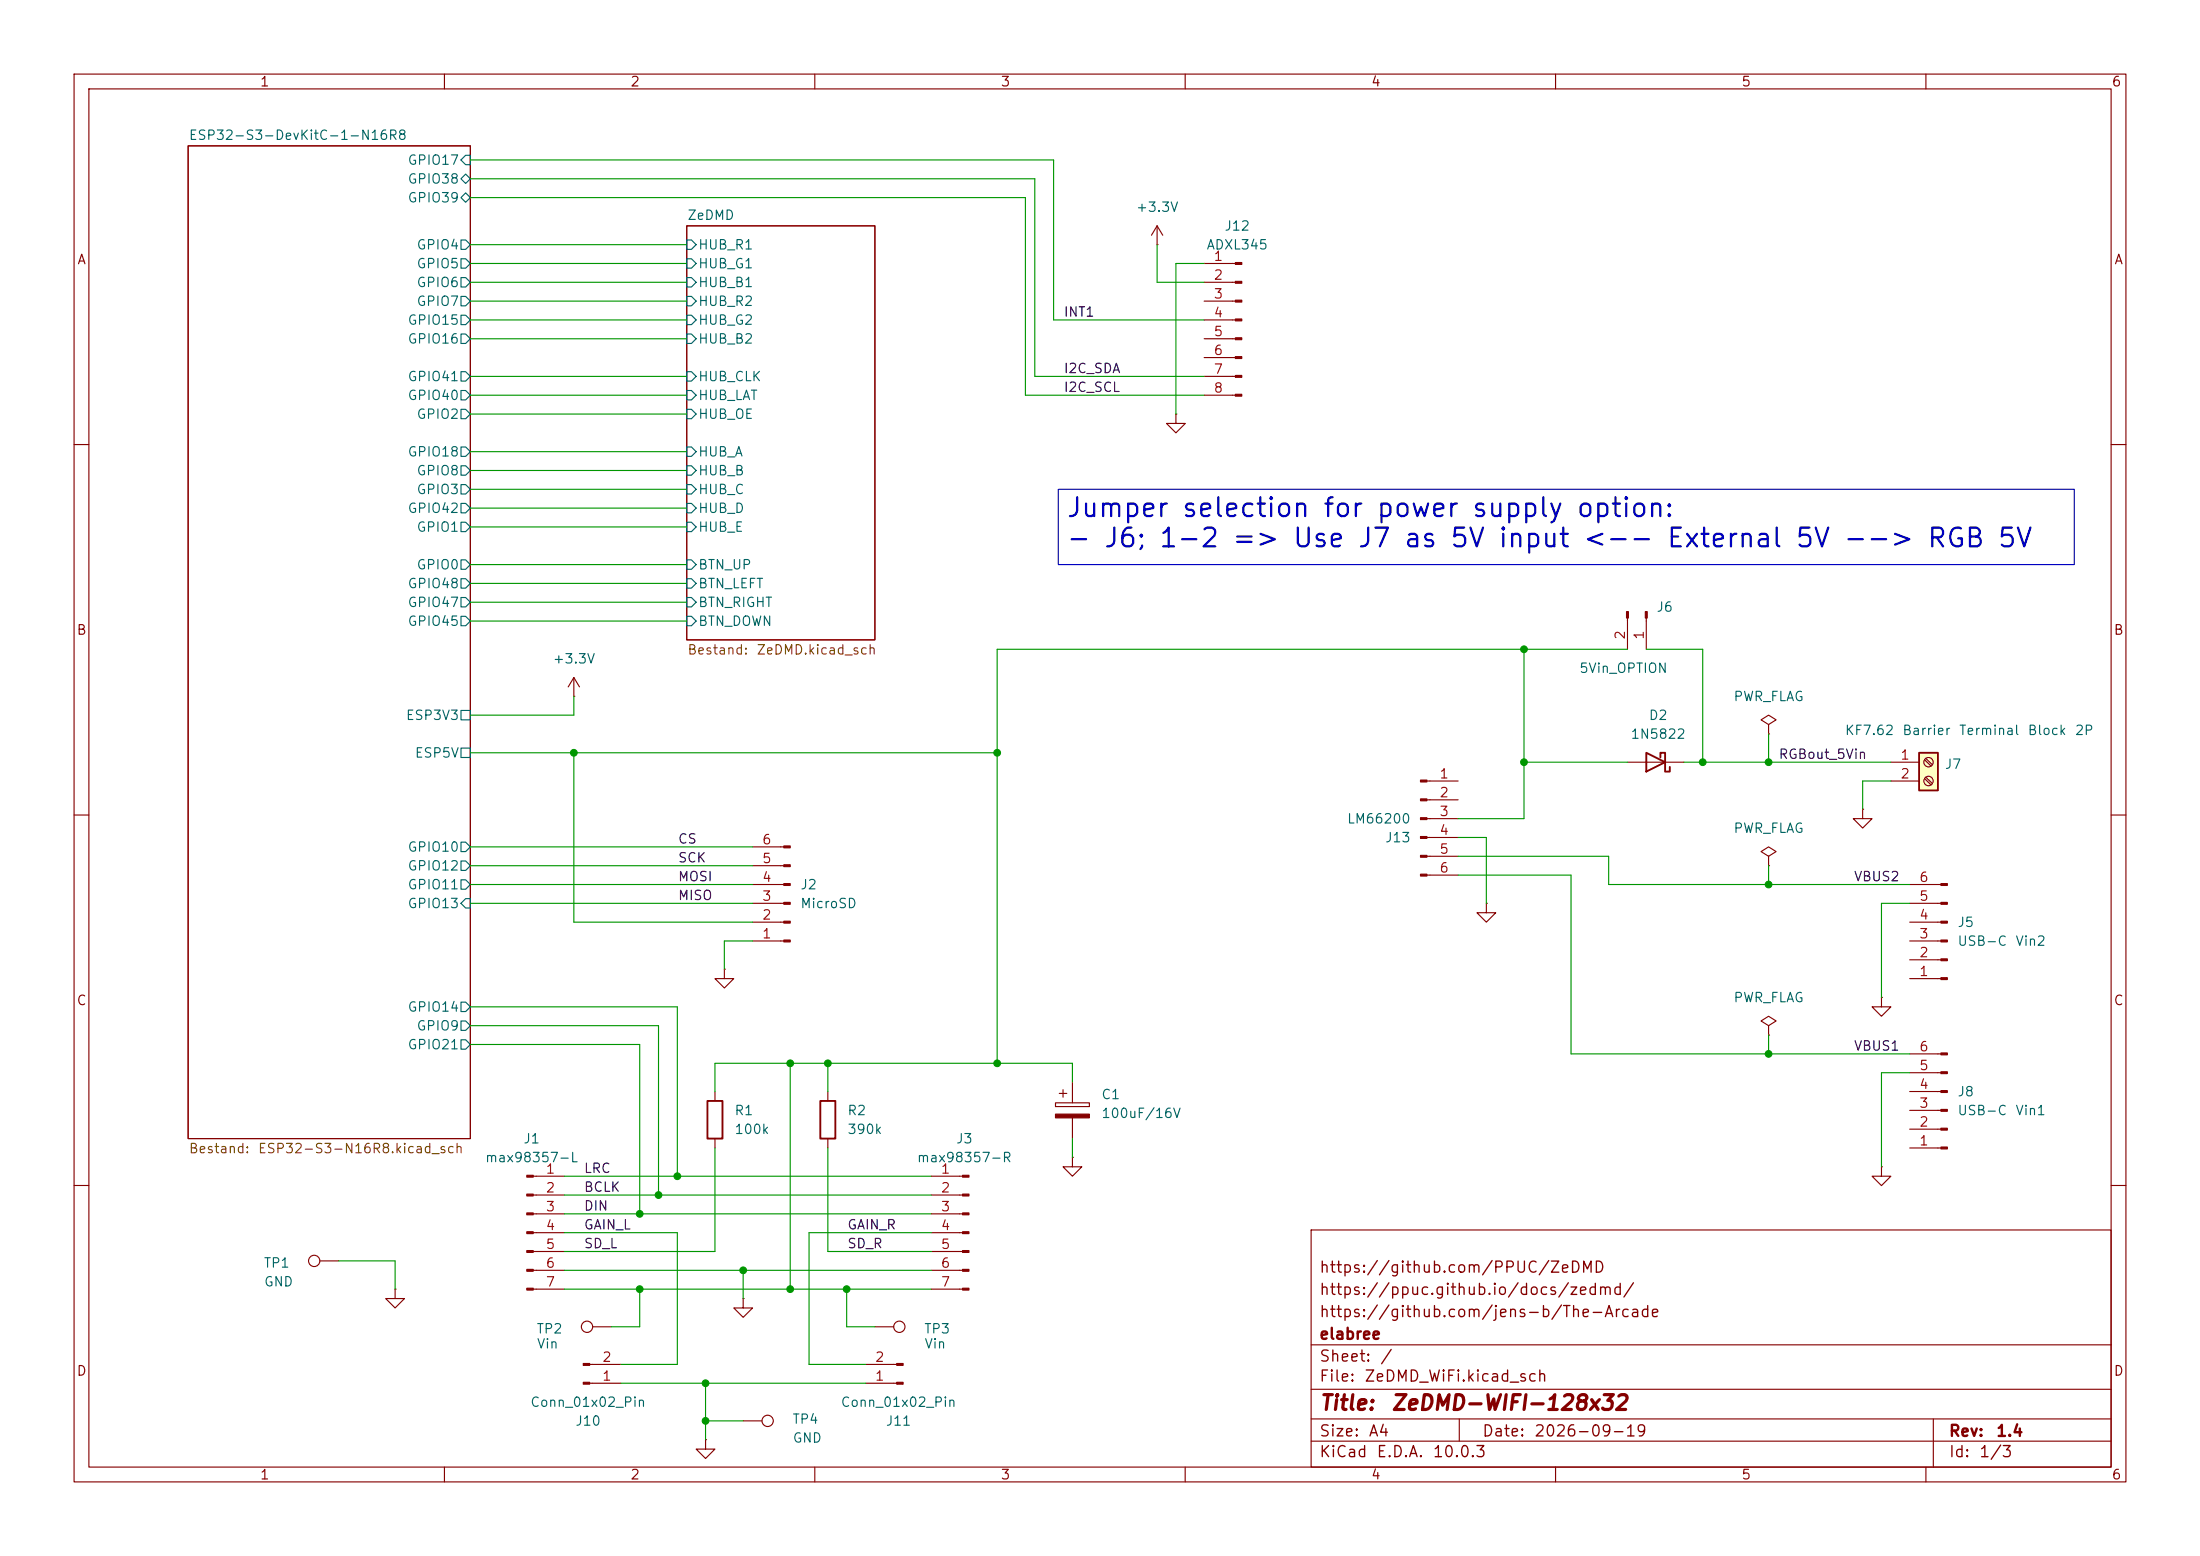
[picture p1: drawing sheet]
<svg xmlns="http://www.w3.org/2000/svg" width="297mm" height="210mm" viewBox="0 0 297 210" stroke-linecap="round" stroke-linejoin="round" font-family="sans-serif">
<g fill="none" stroke="#840000" stroke-width=".15">
<path d="M10 10h277v190h-277zM12 12h273v186h-273zM25.4 19.7h38.1v134h-38.1zM60 10v2M110 10v2M160 10v2M210 10v2M260 10v2M92.7 30.5h25.4v55.9h-25.4zM10 60h2M285 60h2M10 110h2"/>
<path d="M285 110h2M254 134.6v1.3h1.3l-1.3 1.3-1.3-1.3h1.3M254 134.6h.1M142.5 148.8h4.6v.6h-4.6zM143 147.6h1M143.5 147.1v1M144.8 156.2v1.3h1.2l-1.2 1.3-1.3-1.3h1.3M144.8 156.2h.1M144.8 146.1v2.7M144.8 150.9v2.8M10 160h2M177 166h108v32h-108z"/>
<path d="M285 160h2M60 198v2M110 198v2M160 198v2M177 194.5h108M177 191.5h108M177 187.5h108M177 181.5h108M197 191.5v3M210 198v2M260 198v2M261 191.5v6.5"/>
</g>
<g fill="none" stroke="#006464" stroke-width=".15">
<path d="M62.2 32.4h.7l.6 .6-.6 .7h-.7zM62.2 34.9h.7l.6 .7-.6 .6h-.7zM62.2 37.5h.7l.6 .6-.6 .6h-.7zM62.2 24.1l.7-.6 .6 .6-.6 .7zM62.2 26.7l.7-.7 .6 .7-.6 .6zM62.2 21.6l.7-.6h.6v1.2h-.6zM92.7 37.5h.6l.7 .6-.7 .6h-.6zM92.7 34.9h.6l.7 .7-.7 .6h-.6zM92.7 32.4h.6l.7 .6-.7 .7h-.6zM62.2 55.2h.7l.6 .7-.6 .6h-.7zM62.2 40h.7l.6 .6-.6 .7h-.7zM62.2 42.5h.7l.6 .7-.6 .6h-.7z"/>
<path d="M62.2 45.1h.7l.6 .6-.6 .7h-.7zM62.2 52.7h.7l.6 .6-.6 .7h-.7zM62.2 50.2h.7l.6 .6-.6 .6h-.7zM92.7 45.1h.6l.7 .6-.7 .7h-.6zM92.7 50.2h.6l.7 .6-.7 .6h-.6zM92.7 42.5h.6l.7 .7-.7 .6h-.6zM92.7 52.7h.6l.7 .6-.7 .7h-.6zM92.7 55.2h.6l.7 .7-.7 .6h-.6zM92.7 40h.6l.7 .6-.7 .7h-.6zM62.2 75.6h.7l.6 .6-.6 .6h-.7zM62.2 70.5h.7l.6 .6-.6 .7h-.7zM62.2 65.4h.7l.6 .6-.6 .7h-.7z"/>
<path d="M62.2 62.9h.7l.6 .6-.6 .6h-.7zM62.2 60.3h.7l.6 .7-.6 .6h-.7zM62.2 67.9h.7l.6 .7-.6 .6h-.7zM62.2 78.1h.7l.6 .6-.6 .7h-.7zM92.7 78.1h.6l.7 .6-.7 .7h-.6zM92.7 75.6h.6l.7 .6-.7 .6h-.6zM92.7 60.3h.6l.7 .7-.7 .6h-.6zM92.7 62.9h.6l.7 .6-.7 .6h-.6zM92.7 65.4h.6l.7 .6-.7 .7h-.6zM92.7 67.9h.6l.7 .7-.7 .6h-.6zM92.7 70.5h.6l.7 .6-.7 .7h-.6zM62.2 83.2h.7l.6 .6-.6 .7h-.7z"/>
<path d="M62.2 80.6h.7l.6 .7-.6 .6h-.7zM62.2 95.9h1.3v1.3h-1.3zM92.7 83.2h.6l.7 .6-.7 .7h-.6zM92.7 80.6h.6l.7 .7-.7 .6h-.6zM62.2 101h1.3v1.2h-1.3zM62.2 113.7h.7l.6 .6-.6 .6h-.7zM62.2 118.7h.7l.6 .7-.6 .6h-.7zM62.2 116.2h.7l.6 .6-.6 .7h-.7zM62.2 137.8h.7l.6 .6-.6 .7h-.7zM62.2 135.3h.7l.6 .6-.6 .6h-.7zM62.9 121.3h.6v1.3h-.6l-.7-.7zM62.2 140.3h.7l.6 .7-.6 .6h-.7z"/>
</g>
<path d="M142.5 150.4h4.6v.5h-4.6z" fill="#840000" stroke="#840000" stroke-width=".15"/>
<path d="M259.1 101.6h2.5v5.1h-2.5z" fill="#ffffc2"/>
<path d="M222.2 101.6l2.6 1.3-2.6 1.2zM224.2 102.2v-.6h.6v2.5h.6v-.6M259.1 101.6h2.5v5.1h-2.5zM95.5 148.6h2v5.1h-2zM110.7 148.6h2.1v5.1h-2.1z" fill="none" stroke="#840000" stroke-width=".25"/>
<g fill="none" stroke="#840000" stroke-width=".15">
<path d="M156.2 33h.1M156.2 30.5l-.8 1.3M156.2 30.5l.8 1.3M156.2 30.5v2.5M162.6 35.6h4.2M162.6 38.1h4.2M158.7 55.9v1.3h1.3l-1.3 1.2-1.2-1.2h1.2M158.7 55.9h.1M162.6 40.6h4.2M162.6 43.2h4.2M162.6 45.7h4.2M162.6 48.3h4.2"/>
<path d="M162.6 50.8h4.2M162.6 53.3h4.2M77.5 94h.1M77.5 91.4l-.8 1.3M77.5 91.4l.7 1.3M77.5 91.4v2.6M219.7 83.4v4.2M222.2 83.4v4.2M238.8 97.8l1-.6-1-.7-1.1 .7 1.1 .6v1.3M238.8 99.1h.1M101.6 119.4h4.2M101.6 116.8h4.2"/>
<path d="M101.6 114.3h4.2M192.6 105.4h4.2M192.6 108h4.2M192.6 110.5h4.2M192.6 113h4.2M192.6 115.6h4.2M192.6 118.1h4.2M219.7 102.9h7.6M238.8 115.6l1-.7-1-.6-1.1 .6 1.1 .7v1.2M238.8 116.8h.1M251.5 109.2v1.3h1.2l-1.2 1.3-1.3-1.3h1.3M251.5 109.2h.1"/>
<path d="M255.3 102.9h3.8M255.3 105.4h3.8M257.8 119.4h4.2M259.8 102.5l.9 .9M259.8 105.1l.9 .8M260 102.4l.9 .8M260 104.9l.9 .8M97.8 130.8v1.3h1.3l-1.3 1.3-1.3-1.3h1.3M97.8 130.8h.1M101.6 127h4.2M101.6 124.5h4.2M101.6 121.9h4.2"/>
<path d="M200.7 121.9v1.3h1.2l-1.2 1.3-1.3-1.3h1.3M200.7 121.9h.1M238.8 138.4l1-.6-1-.6-1.1 .6 1.1 .6v1.3M238.8 139.7h.1M257.8 127h4.2M257.8 124.5h4.2M257.8 121.9h4.2M257.8 132.1h4.2M257.8 129.5h4.2M72 158.8h4.2M96.5 147.3v1.3M96.5 153.7v1.2"/>
<path d="M111.8 147.3v1.3M111.8 153.7v1.2M125.7 158.8h4.2M254 157.5v1.3h1.3l-1.3 1.2-1.3-1.2h1.3M254 157.5h.1M257.8 154.9h4.2M257.8 152.4h4.2M257.8 149.9h4.2M257.8 147.3h4.2M257.8 144.8h4.2M257.8 142.2h4.2M43.2 170.2h2.5"/>
<path d="M53.3 174v1.3h1.3l-1.3 1.2-1.2-1.2h1.2M53.3 174h.1M72 161.3h4.2M72 163.8h4.2M72 166.4h4.2M72 168.9h4.2M72 171.5h4.2M72 174h4.2M80 179.1h2.5M100.3 175.3v1.2h1.3l-1.3 1.3-1.2-1.3h1.2M100.3 175.3h.1M118.1 179.1h2.5"/>
<path d="M125.7 161.3h4.2M125.7 163.8h4.2M125.7 166.4h4.2M125.7 168.9h4.2M125.7 171.5h4.2M125.7 174h4.2M79.6 186.7h4.2M79.6 184.2h4.2M95.2 194.3v1.3h1.3l-1.3 1.3-1.2-1.3h1.2M95.2 194.3h.1M100.3 191.8h2.6M116.8 186.7h4.3"/>
<path d="M116.8 184.2h4.3"/>
<circle cx="260.3" cy="102.9" r=".63"/>
<circle cx="260.3" cy="105.4" r=".63"/>
<circle cx="42.4" cy="170.2" r=".76"/>
<circle cx="79.2" cy="179.1" r=".76"/>
<circle cx="121.4" cy="179.1" r=".76"/>
<circle cx="103.6" cy="191.8" r=".76"/>
</g>
<g fill="#840000" stroke="#840000" stroke-width=".15">
<path d="M129.9 158.6h.9v.3h-.9z"/>
<path d="M129.9 161.2h.9v.2h-.9z"/>
<path d="M129.9 163.7h.9v.3h-.9z"/>
<path d="M129.9 166.2h.9v.3h-.9z"/>
<path d="M129.9 168.8h.9v.2h-.9z"/>
<path d="M129.9 171.3h.9v.3h-.9z"/>
<path d="M129.9 173.9h.9v.2h-.9z"/>
<path d="M191.8 105.3h.8v.2h-.8z"/>
<path d="M191.8 107.8h.8v.3h-.8z"/>
<path d="M191.8 110.4h.8v.2h-.8z"/>
<path d="M191.8 112.9h.8v.3h-.8z"/>
<path d="M191.8 115.4h.8v.3h-.8z"/>
<path d="M191.8 118h.8v.2h-.8z"/>
<path d="M166.8 35.4h.8v.3h-.8z"/>
<path d="M166.8 38h.8v.2h-.8z"/>
<path d="M166.8 40.5h.8v.3h-.8z"/>
<path d="M166.8 43.1h.8v.2h-.8z"/>
<path d="M166.8 45.6h.8v.2h-.8z"/>
<path d="M166.8 48.1h.8v.3h-.8z"/>
<path d="M166.8 50.7h.8v.2h-.8z"/>
<path d="M166.8 53.2h.8v.3h-.8z"/>
<path d="M222.1 82.6h.3v.8h-.3z"/>
<path d="M219.6 82.6h.2v.8h-.2z"/>
<path d="M78.7 186.6h.9v.2h-.9z"/>
<path d="M78.7 184h.9v.3h-.9z"/>
<path d="M71.1 158.6h.9v.3h-.9z"/>
<path d="M71.1 161.2h.9v.2h-.9z"/>
<path d="M71.1 163.7h.9v.3h-.9z"/>
<path d="M71.1 166.2h.9v.3h-.9z"/>
<path d="M71.1 168.8h.9v.2h-.9z"/>
<path d="M71.1 171.3h.9v.3h-.9z"/>
<path d="M71.1 173.9h.9v.2h-.9z"/>
<path d="M105.8 126.9h.9v.2h-.9z"/>
<path d="M105.8 124.3h.9v.3h-.9z"/>
<path d="M105.8 121.8h.9v.2h-.9z"/>
<path d="M105.8 119.3h.9v.2h-.9z"/>
<path d="M105.8 116.7h.9v.3h-.9z"/>
<path d="M105.8 114.2h.9v.2h-.9z"/>
<path d="M121.1 186.6h.8v.2h-.8z"/>
<path d="M121.1 184h.8v.3h-.8z"/>
<path d="M262 154.8h.9v.3h-.9z"/>
<path d="M262 152.3h.9v.2h-.9z"/>
<path d="M262 149.7h.9v.3h-.9z"/>
<path d="M262 147.2h.9v.2h-.9z"/>
<path d="M262 144.7h.9v.2h-.9z"/>
<path d="M262 142.1h.9v.3h-.9z"/>
<path d="M262 132h.9v.2h-.9z"/>
<path d="M262 129.4h.9v.3h-.9z"/>
<path d="M262 126.9h.9v.2h-.9z"/>
<path d="M262 124.3h.9v.3h-.9z"/>
<path d="M262 121.8h.9v.2h-.9z"/>
<path d="M262 119.3h.9v.2h-.9z"/>
</g>
<g fill="none" stroke="#009600" stroke-width=".15">
<path d="M63.5 24.1h76.2v26.7h22.9M63.5 33h29.2M63.5 35.6h29.2M63.5 38.1h29.2M63.5 21.6h78.7v21.6h20.4M63.5 26.7h74.9v26.6h24.2M156.2 33v5.1h6.4M162.6 35.6h-3.9v20.3M63.5 40.6h29.2M63.5 45.7h29.2M63.5 50.8h29.2M63.5 43.2h29.2"/>
<path d="M63.5 55.9h29.2M63.5 53.3h29.2M63.5 78.7h29.2M63.5 68.6h29.2M63.5 76.2h29.2M63.5 66h29.2M63.5 71.1h29.2M63.5 61h29.2M63.5 63.5h29.2M63.5 81.3h29.2M63.5 83.8h29.2M77.5 94v2.5h-14"/>
<path d="M205.7 87.6v22.9h-8.9M219.7 87.6h-85.1v55.9M222.2 87.6h7.7v15.3M238.8 99.1v3.8M63.5 116.8h38.1M63.5 119.4h38.1M63.5 101.6h71.1M63.5 114.3h38.1M77.5 101.6v22.9h24.1M196.8 115.6h20.4v3.8h40.6M196.8 118.1h15.3v24.1h45.7M196.8 113h3.9v8.9"/>
<path d="M205.7 102.9h14M227.3 102.9h28M238.8 116.8v2.6M255.3 105.4h-3.8v3.8M63.5 135.9h27.9v22.9M63.5 121.9h38.1M63.5 138.4h25.4v22.9M101.6 127h-3.8v3.8M238.8 139.7v2.5M257.8 121.9h-3.8v12.7M63.5 141h22.9v22.8M76.2 158.8h49.5"/>
<path d="M96.5 154.9v14h-20.3M106.7 143.5v30.5M111.8 143.5v3.8M111.8 154.9v14h13.9M144.8 146.1v-2.6h-48.3v3.8M144.8 153.7v2.5M257.8 144.8h-3.8v12.7M45.7 170.2h7.6v3.8M76.2 166.4h15.2v17.8h-7.6M76.2 174h49.5M76.2 171.5h49.5M76.2 163.8h49.5"/>
<path d="M76.2 161.3h49.5M86.4 174v5.1h-3.9M100.3 171.5v3.8M114.3 174v5.1h3.8M125.7 166.4h-16.5v17.8h7.6M83.8 186.7h33M95.2 186.7v7.6M95.2 191.8h5.1"/>
</g>
<path d="M142.9 66h137.1v10.2h-137.1z" fill="none" stroke="#0000c2" stroke-width=".15"/>
<g fill="#009600" stroke="#009600" stroke-width=".14">
<circle cx="111.8" cy="143.5" r=".46"/>
<circle cx="134.6" cy="143.5" r=".46"/>
<circle cx="106.7" cy="143.5" r=".46"/>
<circle cx="114.3" cy="174" r=".46"/>
<circle cx="134.6" cy="101.6" r=".46"/>
<circle cx="77.5" cy="101.6" r=".46"/>
<circle cx="91.4" cy="158.8" r=".46"/>
<circle cx="100.3" cy="171.5" r=".46"/>
<circle cx="106.7" cy="174" r=".46"/>
<circle cx="229.9" cy="102.9" r=".46"/>
<circle cx="238.8" cy="102.9" r=".46"/>
<circle cx="238.8" cy="142.2" r=".46"/>
<circle cx="238.8" cy="119.4" r=".46"/>
<circle cx="205.7" cy="102.9" r=".46"/>
<circle cx="205.7" cy="87.6" r=".46"/>
<circle cx="95.2" cy="186.7" r=".46"/>
<circle cx="95.2" cy="191.8" r=".46"/>
<circle cx="88.9" cy="161.3" r=".46"/>
<circle cx="86.4" cy="163.8" r=".46"/>
<circle cx="86.4" cy="174" r=".46"/>
</g>
<g font-size="2.5" fill="#0000c2">
<text x="143.8" y="70.4">Jumper selection for power supply option:</text>
<text x="143.8" y="74.5">- J6; 1-2 =&gt; Use J7 as 5V input &lt;-- External 5V --&gt; RGB 5V</text>
</g>
<g font-size="2" fill="#840000">
<text x="178" y="190.8">Title:</text>
<text x="187.7" y="190.8">ZeDMD-WIFI-128x32</text>
</g>
<g font-size="1.5" fill="#840000">
<text x="178" y="172.2">https://github.com/PPUC/ZeDMD</text>
<text x="178" y="178.2">https://github.com/jens-b/The-Arcade</text>
<text x="178" y="175.2">https://ppuc.github.io/docs/zedmd/</text>
<text x="178" y="184.2">Sheet:</text>
<text x="178" y="181.2">elabree</text>
<text x="186.2" y="184.2">/</text>
<text x="178" y="186.9">File:</text>
<text x="184.1" y="186.9">ZeDMD_WiFi.kicad_sch</text>
<text x="178" y="197.1">KiCad</text>
<text x="178" y="194.3">Size:</text>
<text x="184.7" y="194.3">A4</text>
<text x="185.7" y="197.1">E.D.A.</text>
<text x="193.3" y="197.1">10.0.3</text>
<text x="200" y="194.3">Date:</text>
<text x="207" y="194.3">2026-09-19</text>
<text x="263" y="194.3">Rev:</text>
<text x="263" y="197.1">Id:</text>
<text x="267.1" y="197.1">1/3</text>
<text x="269.4" y="194.3">1.4</text>
</g>
<g font-size="1.3" fill="#840000">
<text x="35" y="12">1</text>
<text x="85" y="12">2</text>
<text x="135" y="12">3</text>
<text x="185" y="12">4</text>
<text x="235" y="12">5</text>
<text x="285" y="12">6</text>
<text x="10.3" y="36">A</text>
<text x="285.3" y="36">A</text>
<text x="10.3" y="86">B</text>
<text x="285.3" y="86">B</text>
<text x="10.3" y="136">C</text>
<text x="285.3" y="136">C</text>
<text x="10.3" y="186">D</text>
<text x="285.3" y="186">D</text>
<text x="35" y="200">1</text>
<text x="85" y="200">2</text>
<text x="135" y="200">3</text>
<text x="185" y="200">4</text>
<text x="235" y="200">5</text>
<text x="285" y="200">6</text>
</g>
<g font-size="1.3" fill="#006464">
<text x="25.4" y="19.2">ESP32-S3-DevKitC-1-N16R8</text>
<text x="54.9" y="22.6">GPIO17</text>
<text x="54.9" y="25.1">GPIO38</text>
<text x="54.9" y="27.6">GPIO39</text>
<text x="92.7" y="30">ZeDMD</text>
<text x="153.3" y="28.9">+3.3V</text>
<text x="56.2" y="34">GPIO4</text>
<text x="94.2" y="34">HUB_R1</text>
<text x="162.8" y="34">ADXL345</text>
<text x="165.2" y="31.5">J12</text>
<text x="56.2" y="36.5">GPIO5</text>
<text x="56.2" y="39.1">GPIO6</text>
<text x="56.2" y="41.6">GPIO7</text>
<text x="94.2" y="39.1">HUB_B1</text>
<text x="94.2" y="36.5">HUB_G1</text>
<text x="94.2" y="41.6">HUB_R2</text>
<text x="54.9" y="44.2">GPIO15</text>
<text x="54.9" y="46.7">GPIO16</text>
<text x="94.2" y="46.7">HUB_B2</text>
<text x="94.2" y="44.2">HUB_G2</text>
<text x="54.9" y="51.8">GPIO41</text>
<text x="94.2" y="51.8">HUB_CLK</text>
<text x="54.9" y="54.3">GPIO40</text>
<text x="56.2" y="56.9">GPIO2</text>
<text x="94.2" y="54.3">HUB_LAT</text>
<text x="94.2" y="56.9">HUB_OE</text>
<text x="54.9" y="61.9">GPIO18</text>
<text x="56.2" y="64.5">GPIO8</text>
<text x="94.2" y="61.9">HUB_A</text>
<text x="94.2" y="64.5">HUB_B</text>
<text x="54.9" y="69.6">GPIO42</text>
<text x="56.2" y="67">GPIO3</text>
<text x="94.2" y="67">HUB_C</text>
<text x="94.2" y="69.6">HUB_D</text>
<text x="56.2" y="77.2">GPIO0</text>
<text x="56.2" y="72.1">GPIO1</text>
<text x="94.2" y="77.2">BTN_UP</text>
<text x="94.2" y="72.1">HUB_E</text>
<text x="54.9" y="82.3">GPIO47</text>
<text x="54.9" y="79.7">GPIO48</text>
<text x="94.2" y="79.7">BTN_LEFT</text>
<text x="94.2" y="82.3">BTN_RIGHT</text>
<text x="223.5" y="82.9">J6</text>
<text x="54.9" y="84.8">GPIO45</text>
<text x="74.5" y="89.9">+3.3V</text>
<text x="94.2" y="84.8">BTN_DOWN</text>
<text x="213.1" y="91.1">5Vin_OPTION</text>
<text x="233.9" y="95">PWR_FLAG</text>
<text x="54.7" y="97.5">ESP3V3</text>
<text x="220" y="100">1N5822</text>
<text x="222.5" y="97.5">D2</text>
<text x="249" y="99.5">KF7.62</text>
<text x="256.7" y="99.5">Barrier</text>
<text x="264.4" y="99.5">Terminal</text>
<text x="273.6" y="99.5">Block</text>
<text x="280" y="99.5">2P</text>
<text x="55.9" y="102.6">ESP5V</text>
<text x="262.5" y="104.1">J7</text>
<text x="181.8" y="111.5">LM66200</text>
<text x="233.9" y="112.7">PWR_FLAG</text>
<text x="54.9" y="115.3">GPIO10</text>
<text x="54.9" y="117.8">GPIO12</text>
<text x="186.9" y="114">J13</text>
<text x="54.9" y="120.4">GPIO11</text>
<text x="54.9" y="122.9">GPIO13</text>
<text x="108" y="120.4">J2</text>
<text x="108" y="122.9">MicroSD</text>
<text x="264.2" y="125.4">J5</text>
<text x="264.2" y="128">USB-C</text>
<text x="272" y="128">Vin2</text>
<text x="54.9" y="136.9">GPIO14</text>
<text x="233.9" y="135.6">PWR_FLAG</text>
<text x="54.9" y="141.9">GPIO21</text>
<text x="56.2" y="139.4">GPIO9</text>
<text x="148.6" y="148.7">C1</text>
<text x="264.2" y="148.3">J8</text>
<text x="70.6" y="154.6">J1</text>
<text x="99.1" y="150.8">R1</text>
<text x="99.1" y="153.4">100k</text>
<text x="114.3" y="150.8">R2</text>
<text x="114.3" y="153.4">390k</text>
<text x="129" y="154.6">J3</text>
<text x="148.6" y="151.2">100uF/16V</text>
<text x="264.2" y="150.8">USB-C</text>
<text x="272" y="150.8">Vin1</text>
<text x="65.4" y="157.2">max98357-L</text>
<text x="123.7" y="157.2">max98357-R</text>
<text x="35.5" y="171.4">TP1</text>
<text x="35.6" y="173.9">GND</text>
<text x="72.3" y="180.3">TP2</text>
<text x="72.4" y="182.3">Vin</text>
<text x="124.7" y="180.3">TP3</text>
<text x="124.7" y="182.3">Vin</text>
<text x="71.5" y="190.2">Conn_01x02_Pin</text>
<text x="113.4" y="190.2">Conn_01x02_Pin</text>
<text x="77.6" y="192.7">J10</text>
<text x="106.9" y="192.5">TP4</text>
<text x="106.9" y="195">GND</text>
<text x="119.5" y="192.7">J11</text>
</g>
<g font-size="1.3" fill="#a90000">
<text x="163.8" y="35.5">1</text>
<text x="163.8" y="38.1">2</text>
<text x="163.8" y="40.6">3</text>
<text x="163.8" y="43.2">4</text>
<text x="163.8" y="45.7">5</text>
<text x="163.8" y="48.2">6</text>
<text x="163.8" y="50.8">7</text>
<text x="163.8" y="53.3">8</text>
<text x="219.7" y="86.4" transform="rotate(-90 219.7 86.4)">2</text>
<text x="222.2" y="86.4" transform="rotate(-90 222.2 86.4)">1</text>
<text x="194.2" y="105.4">1</text>
<text x="194.2" y="107.9">2</text>
<text x="256.5" y="102.8">1</text>
<text x="256.5" y="105.4">2</text>
<text x="194.2" y="110.5">3</text>
<text x="194.2" y="113">4</text>
<text x="102.8" y="119.4">4</text>
<text x="102.8" y="116.8">5</text>
<text x="102.8" y="114.3">6</text>
<text x="194.2" y="115.5">5</text>
<text x="194.2" y="118.1">6</text>
<text x="259" y="119.4">6</text>
<text x="102.8" y="124.4">2</text>
<text x="102.8" y="121.9">3</text>
<text x="259" y="124.4">4</text>
<text x="259" y="121.9">5</text>
<text x="102.8" y="127">1</text>
<text x="259" y="129.5">2</text>
<text x="259" y="127">3</text>
<text x="259" y="132.1">1</text>
<text x="259" y="142.2">6</text>
<text x="259" y="149.8">3</text>
<text x="259" y="147.3">4</text>
<text x="259" y="144.8">5</text>
<text x="259" y="154.9">1</text>
<text x="259" y="152.4">2</text>
<text x="73.6" y="158.7">1</text>
<text x="73.6" y="161.3">2</text>
<text x="126.9" y="158.7">1</text>
<text x="126.9" y="161.3">2</text>
<text x="73.6" y="163.8">3</text>
<text x="73.6" y="166.3">4</text>
<text x="126.9" y="163.8">3</text>
<text x="126.9" y="166.3">4</text>
<text x="73.6" y="168.9">5</text>
<text x="73.6" y="171.4">6</text>
<text x="73.6" y="174">7</text>
<text x="126.9" y="168.9">5</text>
<text x="126.9" y="171.4">6</text>
<text x="126.9" y="174">7</text>
<text x="81.2" y="184.1">2</text>
<text x="118" y="184.1">2</text>
<text x="81.2" y="186.7">1</text>
<text x="118" y="186.7">1</text>
</g>
<g font-size="1.3" fill="#0f0f0f">
<text x="143.5" y="43.1">INT1</text>
<text x="143.5" y="50.7">I2C_SDA</text>
<text x="143.5" y="53.2">I2C_SCL</text>
<text x="240" y="102.7">RGBout_5Vin</text>
<text x="91.4" y="116.7">SCK</text>
<text x="91.4" y="119.3">MOSI</text>
<text x="91.4" y="114.2">CS</text>
<text x="250.2" y="119.3">VBUS2</text>
<text x="91.4" y="121.8">MISO</text>
<text x="250.2" y="142.1">VBUS1</text>
<text x="78.7" y="158.6">LRC</text>
<text x="78.7" y="161.2">BCLK</text>
<text x="78.7" y="166.2">GAIN_L</text>
<text x="78.7" y="163.7">DIN</text>
<text x="114.3" y="166.2">GAIN_R</text>
<text x="78.7" y="168.8">SD_L</text>
<text x="114.3" y="168.8">SD_R</text>
</g>
<g font-size="1.3" fill="#725600">
<text x="92.7" y="88.7">Bestand:</text>
<text x="102" y="88.7">ZeDMD.kicad_sch</text>
<text x="25.4" y="156">Bestand:</text>
<text x="34.7" y="156">ESP32-S3-N16R8.kicad_sch</text>
</g>
</svg>
